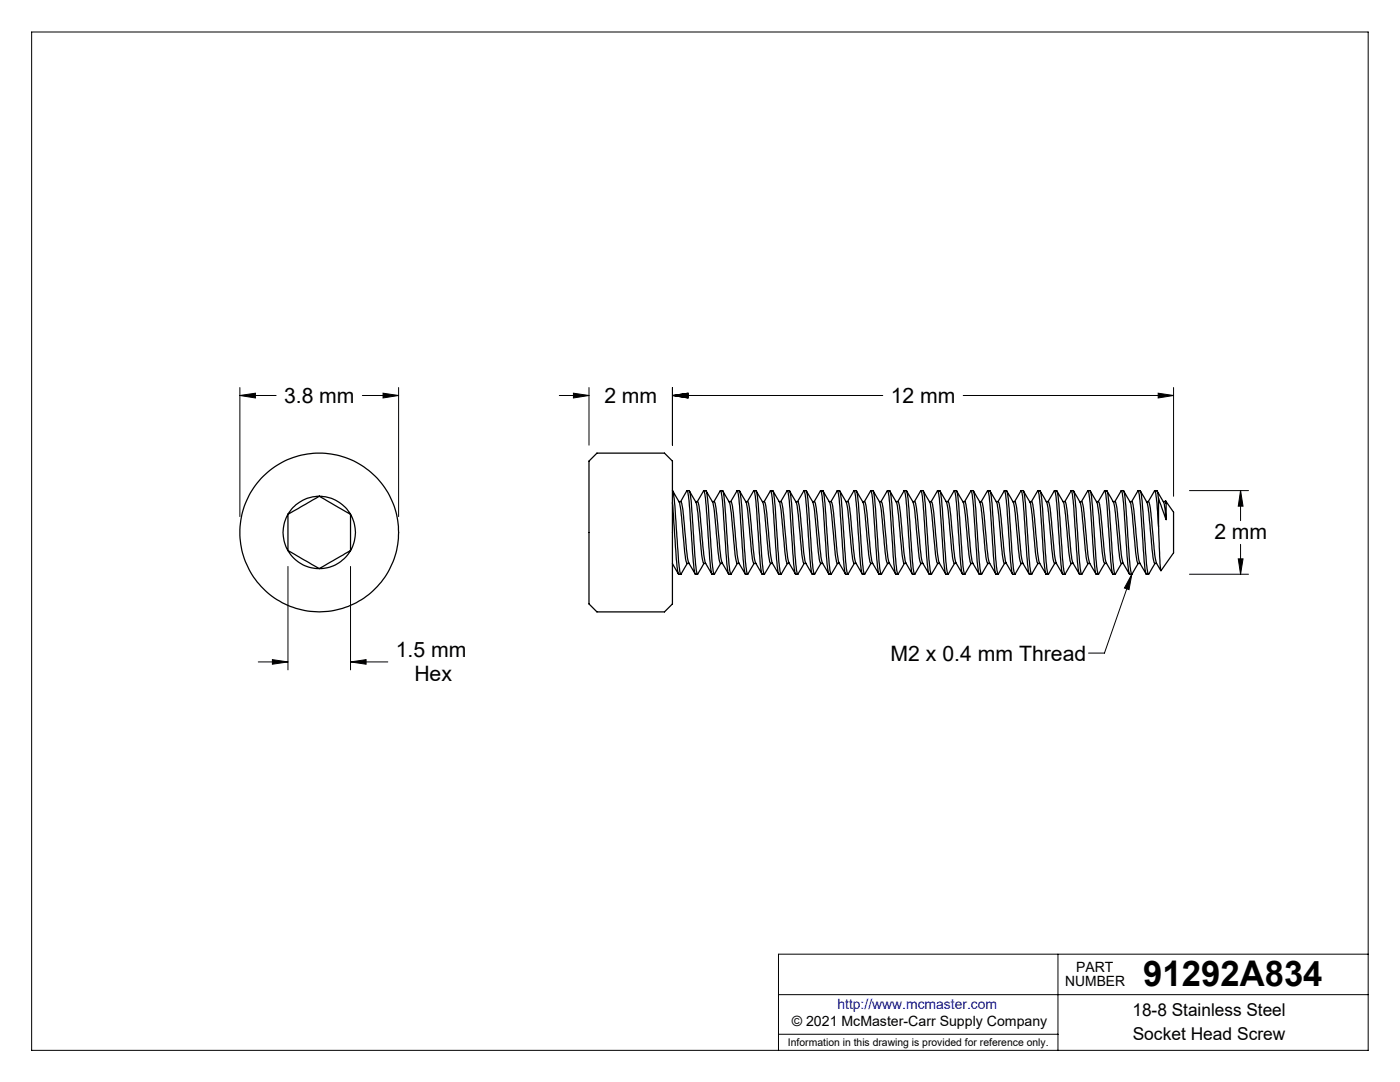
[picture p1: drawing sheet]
<svg xmlns="http://www.w3.org/2000/svg" width="279mm" height="216mm" viewBox="0 0 279 216" stroke-linecap="round" stroke-linejoin="round" font-family="sans-serif">
<g fill="none" stroke="#000" stroke-width=".2">
<path d="M6.3 6.4h266.7v203.2h-266.7zM47.9 78.9l3.1-.4v.9zM47.9 77.3v25.8M47.9 78.9h7.2M72.3 78.9h7.3M76.4 78.5l3.2 .4-3.2 .5zM79.6 77.3v25.8M111.6 78.9h5.9M114.4 78.5l3.1 .4-3.1 .5zM117.5 77.3v11.5M134.2 78.9l3.1-.4v.9zM134.2 78.9h42"/>
<path d="M134.2 77.3v11.5M192.2 78.9h42M231.1 78.5l3.1 .4-3.1 .5zM234.2 77.3v21.7M237.4 97.9h11.8M247.6 97.9l.5 3.1h-1zM247.6 97.9v6M57.5 113v20.7M70 113v20.7M225.9 114.6l-.6 3.1-.9-.4zM225.9 114.6l-5.5 15.7h-3.2M237.4 114.6h11.8"/>
<path d="M247.1 111.5h1l-.5 3.1zM247.6 108.6v6M51.5 132.1h6M54.4 131.6l3.1 .5-3.1 .4zM70 132.1l3.1-.5v.9zM70 132.1h7.4M155.4 198.5h117.6M211.1 190.4v19.2M273 190.4h-117.6v19.2M155.4 206.4h55.7"/>
</g>
<g fill="#000">
<path d="M225.9 114.6l-.6 3.1-.9-.4z"/>
<path d="M47.9 78.9l3.1-.4v.9zM76.4 78.5l3.2 .4-3.2 .5zM54.4 131.6l3.1 .5-3.1 .4zM70 132.1l3.1-.5v.9zM247.6 97.9l.5 3.1h-1zM247.1 111.5h1l-.5 3.1zM114.4 78.5l3.1 .4-3.1 .5zM134.2 78.9l3.1-.4v.9zM134.2 78.9l3.1-.4v.9zM231.1 78.5l3.1 .4-3.1 .5z"/>
</g>
<g fill="none" stroke="#000" stroke-width=".25">
<path d="M63.7 99a7.4 7.4 0 0 1 6.3 3.6M63.7 99l6.3 3.6M63.7 99a7.4 7.4 0 0 0-6.2 3.6M63.7 99l-6.2 3.6M119.1 90.4h13.5l1.6 1.6v28.5l-1.6 1.6h-13.5l-1.6-1.6v-28.5zM134.2 97.9a29.3 29.3 0 0 1 .7 6.9l.2 2.2a42.6 42.6 0 0 0 .7 7.5h.1M134.3 98l1.3 2.4 1.2 11.1 .3 .9h.4M137.1 97.9h.5a120.8 120.8 0 0 1 1.1 13.1l.3 2.8 .2 .7M137.6 98l1.3 2.2a65 65 0 0 1 1 9.3l.4 2.8 .1 .1h.4M140.4 97.9h.5a29.3 29.3 0 0 1 .7 6.9l.1 2.2a42.6 42.6 0 0 0 .8 7.5h.1M140.9 98l1.4 2.4 1.2 11.1 .2 .9h.5M143.8 97.9h.4a82 82 0 0 1 1 11.2l.4 4.7 .3 .7"/>
<path d="M144.3 98l1.2 2.2a65 65 0 0 1 1.1 9.3l.4 2.8 .1 .1h.4M147.1 97.9h.4a29.3 29.3 0 0 1 .8 6.9l.1 2.2a37.8 37.8 0 0 0 .8 7.6l.1-.1M147.6 98l1.4 2.4 1 9.7 .1 1.4 .4 .9M150.5 97.9h.4a82 82 0 0 1 1 11.2l.4 4.7 .3 .7M150.9 98l1.3 2.2a65 65 0 0 1 1 9.3l.4 2.6 .2 .3h.4M153.8 97.9h.4a29.3 29.3 0 0 1 .7 6.9l.2 2.2a37.8 37.8 0 0 0 .8 7.6v-.1M154.3 98l1.3 2.4 1.2 11.1 .3 .9h.4M157.1 97.9h.5a40.5 40.5 0 0 1 .8 8.4v.7a37.8 37.8 0 0 0 .8 7.6v-.1M157.6 98l1.3 2.2a65 65 0 0 1 1 9.3l.4 2.6 .1 .3M160.4 97.9h.5a29.3 29.3 0 0 1 .7 6.9l.1 2.2a37.8 37.8 0 0 0 .8 7.6l.1-.1M160.9 98l1.3 2.2 .1 .5 1.2 10.8 .2 .9h.5M163.8 97.9h.4a40.5 40.5 0 0 1 .8 8.4l.1 .7a37.8 37.8 0 0 0 .8 7.6v-.1"/>
<path d="M164.3 98l1.2 2.2a65 65 0 0 1 1.1 9.3l.3 2.6 .2 .3h.4M167.1 97.9h.4a29.3 29.3 0 0 1 .8 6.9l.1 2.2a37.8 37.8 0 0 0 .8 7.6l.1-.1M167.6 98l1.3 2.2 .2 .8 .9 9.1 .1 1.4 .4 .9M170.5 97.9h.4a40.5 40.5 0 0 1 .8 8.4l.1 .7a37.8 37.8 0 0 0 .7 7.6l.1-.1M170.9 98l1.3 2.2a65 65 0 0 1 1 9.3l.4 2.6 .2 .3h.4M173.8 97.9h.4a29.3 29.3 0 0 1 .7 6.9l.2 2.2a37.8 37.8 0 0 0 .8 7.6v-.1M174.3 98l1.2 2.2 .2 .5 1.1 10.8 .3 .9h.4M177.1 97.9h.5a34.2 34.2 0 0 1 .7 6.9l.1 2.2a37.8 37.8 0 0 0 .8 7.6v-.1M177.6 98l1.3 2.2a65 65 0 0 1 1 9.3l.4 2.6 .1 .3M180.4 97.9h.5a29.3 29.3 0 0 1 .7 6.9l.2 2.2a37.8 37.8 0 0 0 .7 7.6l.1-.1M180.9 98l1.3 2.2 .2 .5 1 10.4 .3 1.3h.5M183.8 97.9h.4a34.2 34.2 0 0 1 .7 6.9l.2 2.2a37.8 37.8 0 0 0 .8 7.6v-.1"/>
<path d="M184.3 98l1.2 2.2a91.7 91.7 0 0 1 1.2 10.4l.3 1.7 .1 .1h.4M187.1 97.9h.4a29.3 29.3 0 0 1 .8 6.9l.1 2.2a37.8 37.8 0 0 0 .8 7.6l.1-.1M187.6 98l1.3 2.2 .5 4.1a48.6 48.6 0 0 0 1 8.1h.5M190.5 97.9h.4a34.2 34.2 0 0 1 .7 6.9l.2 2.2a37.8 37.8 0 0 0 .7 7.6l.1-.1M190.9 98l1.3 2.2a91.7 91.7 0 0 1 1.2 10.4l.3 1.7 .1 .1h.4M193.8 97.9h.4a29.3 29.3 0 0 1 .7 6.9l.2 2.2a37.8 37.8 0 0 0 .8 7.6v-.1M194.3 98l1.3 2.2 .5 4.1a48.6 48.6 0 0 0 1 8.1h.4M197.1 97.9h.5a34.2 34.2 0 0 1 .7 6.9l.1 2.2a37.8 37.8 0 0 0 .8 7.6v-.1M197.6 98l1.3 2.2a65 65 0 0 1 1 9.3l.4 2.6 .1 .3M200.4 97.9h.5a29.3 29.3 0 0 1 .7 6.9l.2 2.2a37.8 37.8 0 0 0 .7 7.6l.1-.1M200.9 98l1.3 2.2a65 65 0 0 1 1 9.3l.3 2 .3 .9M203.8 97.9h.4a34.2 34.2 0 0 1 .7 6.9l.2 2.2a37.8 37.8 0 0 0 .8 7.6v-.1"/>
<path d="M204.3 98l1.2 2.2a91.7 91.7 0 0 1 1.2 10.4l.3 1.7 .1 .1h.4M207.1 97.9h.4a29.3 29.3 0 0 1 .8 6.9l.1 2.2a37.8 37.8 0 0 0 .8 7.6l.1-.1M207.6 98l1.2 2.2a65 65 0 0 1 1.1 9.3l.4 2.6 .1 .3h.5M210.5 97.9h.4a29.3 29.3 0 0 1 .7 6.9l.1 2.2a40.6 40.6 0 0 0 .8 7.6l.1-.1M210.9 98l1.3 2.2a91.7 91.7 0 0 1 1.2 10.4l.3 1.7 .1 .1h.4M213.8 97.9h.4a29.3 29.3 0 0 1 .7 6.9l.2 2.2a37.8 37.8 0 0 0 .8 7.6v-.1M214.2 98l1.3 2.2a65 65 0 0 1 1.1 9.3l.4 2.8 .1 .1h.4M217.1 97.9h.4a29.3 29.3 0 0 1 .8 6.9l.1 2.2a40.6 40.6 0 0 0 .8 7.6l.1-.1M217.6 98l1.3 2.2a91.7 91.7 0 0 1 1.1 10.4l.3 1.7 .2 .1h.3M220.5 97.9h.4a29.3 29.3 0 0 1 .7 6.9l.2 2.2a37.8 37.8 0 0 0 .7 7.6l.1-.1M220.9 98l1.3 2.2a65 65 0 0 1 1 9.3l.3 2 .3 .9M223.8 97.9h.4a29.3 29.3 0 0 1 .7 6.9l.2 2.9a28.4 28.4 0 0 0 .8 6.9v-.1"/>
<path d="M224.3 98l1.2 2.2a41.8 41.8 0 0 1 .9 7.4l.5 4.2 .2 .6h.4M227.1 97.9h.4a29.3 29.3 0 0 1 .8 6.9l.1 2.2a37.8 37.8 0 0 0 .8 7.6l.1-.1M227.6 98l1.2 2.2a65 65 0 0 1 1.1 9.3l.4 2.8 .2 .1h.3M230.5 97.9h.4l.3 1.6M230.9 98l1.4 2.4 .4 3.3M231.2 99.5l1.5 4.2M231.2 99.5v5.5M232.6 99.9l.1 .6M232.6 99.9l-.1 .2M232.6 99.9l1.6 2.3v8.1l-2.5 3.6a30.5 30.5 0 0 1-.4-6.1l-.1-2.8M57.5 109.9l6.2 3.6M57.5 109.9a7.2 7.2 0 0 0 6.2 3.6"/>
<path d="M57.5 102.6v7.3M57.5 102.6a7.1 7.1 0 0 0 0 7.3M70 109.9a7.2 7.2 0 0 1-6.3 3.6M70 109.9l-6.3 3.6M70 102.6v7.3M70 102.6a7.1 7.1 0 0 1 0 7.3M134.2 112.5l1.2 2M134.2 100.3l.5 6.7a40.6 40.6 0 0 0 .8 7.6h.4M135.5 100.1h.4a53.8 53.8 0 0 1 1 8.8l.5 3.2 1.3 2.4M135.9 100.1l1.3-2.2a67.6 67.6 0 0 1 .8 9.8 35.5 35.5 0 0 0 .8 6.9h.4M137.2 112.4l-1.3 2.1M138.8 100.1h.4l.3 1 1.2 11 1.4 2.4"/>
<path d="M139.2 100.1l1.3-2.2 .4 3 .5 6.8a28.4 28.4 0 0 0 .7 6.9h.4M140.5 112.4l-1.3 2.1M142.2 100.1h.3a10.5 10.5 0 0 1 .7 4.1 46.9 46.9 0 0 0 .9 8.2l1.3 2.1M142.5 100.1l1.3-2.2a67.6 67.6 0 0 1 .9 9.8l.6 6.6 .2 .3h.4M143.8 112.4l-1.2 2.1M145.5 100.1h.4l.3 1 1.2 11 1.3 2.4M145.8 100.1l1.4-2.2 .4 3 .5 6.8a28.4 28.4 0 0 0 .7 6.9h.4M147.1 112.4l-1.2 2.1M148.8 100.1h.4a10.5 10.5 0 0 1 .7 4.1 46.9 46.9 0 0 0 .9 8.2l1.3 2.1M149.2 100.1l1.3-2.2a67.6 67.6 0 0 1 .9 9.8l.6 6.6 .1 .3h.4M150.5 112.4h.3M150.5 112.4l-1.2 2.1"/>
<path d="M152.2 100.1h.3M152.5 100.1l1.3-2.2 .5 3 .4 6.8a28.4 28.4 0 0 0 .8 6.9h.4M152.5 100.1l.3 .6 .2 1.7 .7 7.7 .3 2 1.4 2.4M153.8 112.4l-1.2 2.1M155.5 100.1h.4a10.5 10.5 0 0 1 .6 4.1 46.9 46.9 0 0 0 1 8.2l1.2 2.1M155.8 100.1l1.4-2.2a67.6 67.6 0 0 1 .8 9.8l.6 6.6 .2 .3h.4M157.2 112.4l-1.3 2.1M158.8 100.1h.4l.3 1 1.1 10.7 .2 .6 1.3 2.1M159.2 100.1l1.3-2.2 .4 3 .5 6.8a28.4 28.4 0 0 0 .7 6.9h.4M160.4 112.4h.4M160.5 112.4l-1.3 2.1M162.2 100.1h.3"/>
<path d="M162.5 100.1l1.3-2.2a59.8 59.8 0 0 1 .9 9.8 28.4 28.4 0 0 0 .8 6.9h.4M162.5 100.1a10.5 10.5 0 0 1 .7 4.1 46.9 46.9 0 0 0 .9 8.2l1.3 2.1M163.8 112.4l-1.2 2.1M165.5 100.1h.4l.3 1 1.1 10.7 .2 .6 1.2 2.1M165.8 100.1l1.3-2.2a78.7 78.7 0 0 1 1 11.2l.5 5 .1 .4 .5 .1M167.1 112.4l-1.2 2.1M168.8 100.1h.4a10.5 10.5 0 0 1 .7 4.1 46.9 46.9 0 0 0 .9 8.2l1.3 2.1M169.2 100.1l1.3-2.2a59.8 59.8 0 0 1 .9 9.8 28.4 28.4 0 0 0 .7 6.9h.4M170.5 112.4h.4M170.5 112.4l-1.2 2.1M172.2 100.1h.3M172.5 100.1l1.3-2.2a78.7 78.7 0 0 1 1 11.2l.5 5 .1 .4 .5 .1"/>
<path d="M172.5 100.1l.3 .6 .2 1.7 1 9.4 .1 .6 1.3 2.1M173.8 112.4l-1.2 2.1M175.5 100.1h.4a10.5 10.5 0 0 1 .6 4.1 46.9 46.9 0 0 0 1 8.2l1.3 2.1M175.8 100.1l1.3-2.2a59.8 59.8 0 0 1 .9 9.8 28.4 28.4 0 0 0 .8 6.9h.4M177.2 112.4l-1.3 2.1M178.8 100.1h.4l.3 1 1.1 10.7 .2 .6 1.3 2.1M179.2 100.1l1.3-2.2a78.7 78.7 0 0 1 1 11.2l.4 5 .2 .4 .4 .1M180.4 112.4h.4M180.5 112.4l-1.3 2.1M182.2 100.1h.3M182.5 100.1l1.3-2.2a62.8 62.8 0 0 1 .9 10.5l.5 5.4 .2 .7 .5 .1M182.5 100.1a10.5 10.5 0 0 1 .7 4.1 46.9 46.9 0 0 0 .9 8.2l1.3 2.1"/>
<path d="M183.8 112.4l-1.2 2.1M185.5 100.1h.4l.2 .6 1.2 11.1 .2 .6 1.2 2.1M185.8 100.1l1.3-2.2a78.7 78.7 0 0 1 1 11.2l.5 5 .1 .4 .5 .1M187.1 112.4l-1.2 2.1M188.8 100.1h.4a10.5 10.5 0 0 1 .7 4.1 46.9 46.9 0 0 0 .9 8.2l1.3 2.1M189.2 100.1l1.3-2.2a62.8 62.8 0 0 1 .9 10.5l.5 5.4 .2 .7 .4 .1M190.5 112.4l-1.2 2.1M192.2 100.1h.4a53.8 53.8 0 0 1 1 8.8l.4 3.2 1.4 2.4M192.5 100.1l1.3-2.2a78.7 78.7 0 0 1 1 11.2l.5 5 .1 .5h.5M193.8 112.4l-1.2 2.1M195.5 100.1h.4a10.5 10.5 0 0 1 .6 4.1 46.9 46.9 0 0 0 1 8.2l1.2 2.1M195.8 100.1l1.3-2.2a62.8 62.8 0 0 1 1 10.5l.4 5.4 .3 .7 .4 .1"/>
<path d="M197.2 112.4l-1.3 2.1M198.8 100.1h.4a53.8 53.8 0 0 1 1.1 8.8l.4 3.2 1.4 2.4M199.2 100.1l1.3-2.2a78.7 78.7 0 0 1 1 11.2l.4 5 .2 .5h.4M200.4 112.4h.4M200.5 112.4l-1.3 2.1M202.1 100.1h.4M202.5 100.1l1.3-2.2a62.8 62.8 0 0 1 1 10.5l.4 5.4 .2 .7 .5 .1M202.5 100.1l.1 .1a59.1 59.1 0 0 1 1 8.7l.5 3.4 1.3 2.2M203.8 112.4h.4M203.8 112.4l-1.2 2.1M205.5 100.1h.4M205.8 100.1l1.4-2.2a78.7 78.7 0 0 1 .9 11.2l.5 5 .2 .5h.4"/>
<path d="M205.9 100.1a53.8 53.8 0 0 1 1 8.8l.5 3.2 1.3 2.4M207.2 112.4l-1.3 2.1M208.8 100.1h.4l.1 .2 .6 3.9a54.4 54.4 0 0 0 .9 8.2l1.3 2.1M209.2 100.1l1.2-2.2a1.76 1.76 0 0 1 .4 1.5l.5 7.6a37.8 37.8 0 0 0 .8 7.6h.4M210.5 112.4l-1.2 2.1M212.2 100.1h.4a53.8 53.8 0 0 1 1 8.8l.4 3.2 1.4 2.4M212.5 100.1l1.3-2.2a51.9 51.9 0 0 1 .9 9.1 37.8 37.8 0 0 0 .7 7.6h.5M213.8 112.4l-1.2 2.1M215.5 100.1h.4l.1 .2 .5 3.9a54.4 54.4 0 0 0 1 8.2l1.2 2.1M215.8 100.1l1.3-2.2a89.4 89.4 0 0 1 1.1 11.9l.3 4 .3 .7 .4 .1M217.2 112.4l-1.3 2.1M218.8 100.1h.5a53.8 53.8 0 0 1 1 8.8l.4 3.2 1.4 2.4"/>
<path d="M219.2 100.1l1.3-2.2a51.9 51.9 0 0 1 .8 9.1 37.8 37.8 0 0 0 .8 7.6h.4M220.5 112.4l-1.2 2.1M222.1 100.1h.4l.2 .2 .5 3.9a54.4 54.4 0 0 0 .9 8.2l1.3 2.1M222.5 100.1l1.3-2.2a89.4 89.4 0 0 1 1.1 11.9l.3 4 .2 .7 .5 .1M223.8 112.4h.4M223.8 112.4l-1.2 2.1M225.5 100.1h.4M225.8 100.1l1.4-2.2a51.9 51.9 0 0 1 .8 9.1 37.8 37.8 0 0 0 .8 7.6h.4M225.9 100.1a53.8 53.8 0 0 1 1 8.8l.5 3.2 1.3 2.4M227.2 112.4l-1.3 2.1M228.8 100.1h.4l.1 .2 .6 3.9a54.4 54.4 0 0 0 .9 8.2l.9 1.4M229.2 100.1l1.3-2.2a35.4 35.4 0 0 1 .7 7.1"/>
<path d="M230.5 112.4l-1.2 2.1M232.2 100.1h.4l.1 .4M232.7 100.5v3.2"/>
<circle cx="63.7" cy="106.2" r="15.8"/>
</g>
<text font-size="7.1" x="228.2" y="196.8">91292A834</text>
<g font-size="4.2">
<text x="56.7" y="80.3">3.8 mm</text>
<text x="120.6" y="80.3">2 mm</text>
<text x="177.8" y="80.3">12 mm</text>
<text x="242.3" y="107.6">2 mm</text>
<text x="79" y="131.1">1.5 mm</text>
<text x="177.7" y="131.8">M2 x 0.4 mm Thread</text>
<text x="82.7" y="135.8">Hex</text>
</g>
<g font-size="3.5">
<text x="226" y="202.8">18-8 Stainless Steel</text>
<text x="226.1" y="207.5">Socket Head Screw</text>
</g>
<g font-size="2.8">
<text x="212.6" y="196.8">NUMBER</text>
<text x="214.8" y="194">PART</text>
<text x="158" y="204.8">© 2021 McMaster-Carr Supply Company</text>
</g>
<text font-size="2.8" fill="#00f" x="167.1" y="201.4">http://www.mcmaster.com</text>
<text font-size="2.1" x="157.3" y="208.6">Information in this drawing is provided for reference only.</text>
</svg>
